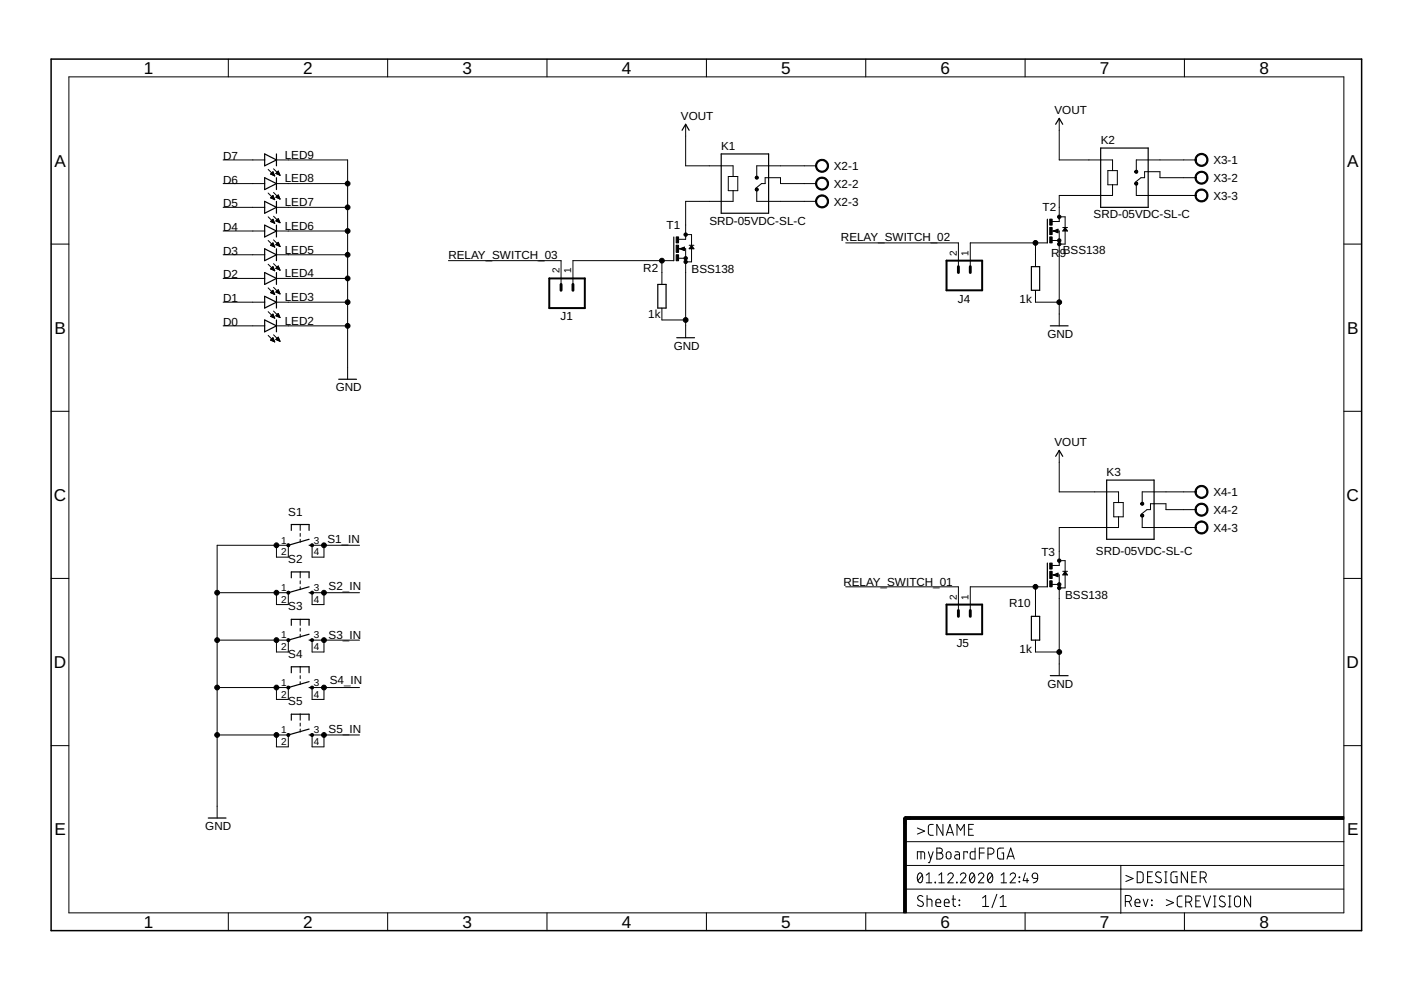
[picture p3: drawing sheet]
<svg xmlns="http://www.w3.org/2000/svg" width="297mm" height="210mm" viewBox="0 0 297 210" stroke-linecap="round" stroke-linejoin="round" font-family="sans-serif">
<g fill="none" stroke="#000" stroke-width=".25">
<path d="M56.1 32.6l2.5 1.3-2.5 1.3zM56.1 37.7l2.5 1.2-2.5 1.3zM58.6 32.6v2.6M58.6 37.7v2.5M144.6 27.6l.8-1.2 .7 1.2M152.9 32.6h10.1v12.6h-10.1zM223.8 26.4l.8-1.3 .7 1.3M233.4 31.4h10v12.6h-10zM56.1 42.7l2.5 1.3-2.5 1.2zM56.1 47.7l2.5 1.3-2.5 1.2zM56.1 52.7l2.5 1.3-2.5 1.3zM56.1 57.8l2.5 1.2-2.5 1.3z"/>
<path d="M58.6 42.7v2.5M58.6 47.7v2.5M58.6 52.7v2.6M58.6 57.8v2.5M142.9 50.2v5.1M144.4 52.7l.6 .3v-.5l-.5 .2M146.6 52.3l.3 .3h-.5zM218.7 56.5h1.7v5.1h-1.7zM222.1 46.5v5M223.6 49l.6 .2v-.5l-.5 .3M225.8 48.5l.3 .4h-.5zM56.1 67.8l2.5 1.3-2.5 1.3z"/>
<path d="M56.1 62.8l2.5 1.3-2.5 1.2zM58.6 62.8v2.5M58.6 67.8v2.6M139.5 60.3h1.7v5h-1.7zM143.5 71.6h3.8M222.7 69.1h3.8M71.8 80.4h3.8M223.8 96.8l.8-1.3 .7 1.3M61.8 112.5v-1.3h3.7v1.3M65.5 115.6h.7M65.5 114.3l-4.4 1.3M222.1 119.4v5"/>
<path d="M234.6 101.8h10.1v12.5h-10.1zM61.8 122.5v-1.2h3.7v1.2M61.8 132.6v-1.3h3.7v1.3M65.5 125.7h.7M65.5 124.4l-4.4 1.3M65.5 135.7h.7M65.5 134.5l-4.4 1.2M218.7 130.7h1.7v5h-1.7zM223.6 121.9l.6 .3v-.6l-.5 .3M225.8 121.4l.3 .4h-.5zM61.8 142.6v-1.2h3.7v1.2M61.8 152.7v-1.3h3.7v1.3"/>
<path d="M65.5 145.8h.7M65.5 144.5l-4.4 1.3M65.5 155.8h.7M65.5 154.6l-4.4 1.2M222.7 143.3h3.8M44.2 173.4h3.7"/>
</g>
<g fill="none" stroke="#000" stroke-width=".21">
<path d="M14.6 16.3h270.3v177.2h-270.3zM48.4 12.5v3.8M82.2 12.5v3.8M116 12.5v3.8M149.8 12.5v3.8M183.6 12.5v3.8M217.3 12.5v3.8M251.1 12.5v3.8M47.3 38.9h8.8M47.3 33.9h8.8M56.9 35.9l1.4 1.4M57.4 36.9l.5-.5 .4 .9z"/>
<path d="M57.4 36.9h.7M57.5 36.8h.5M57.6 37h.5M57.6 36.7h.4M57.7 36.5h.2M57.8 37.1h.4M58 35.8l1.4 1.4M58.1 37.3h.1M58.5 36.8l.5-.5 .4 .9zM58.5 36.8h.7M58.6 38.9h15.1M58.6 33.9h15.1v46.5"/>
<path d="M58.6 36.7h.5M58.7 36.9h.5M58.8 36.5h.3M58.9 36.4h.2M59 37h.3M59 36.3h.1M59.3 37.1h.1M145.4 26.4v8.8h10v2.2M154.4 37.4h2v3h-2zM173 35.2h-12.6v2.5M173 38.9h-7.5v-1.2h-3.3v1.2h-.7l-1.3 1M224.6 25.1v8.8h11.3v2.3"/>
<path d="M234.9 36.2h2v3h-2zM235.9 39.2v2.2h-11.3v5.6h-1.5M240.9 38.9v2.5h12.6M253.5 37.7h-7.6v-1.3h-3.2v1.3h-.8l-1.2 1M253.5 33.9h-12.6v2.5M10.8 51.8h3.8M47.3 49h8.8M47.3 59h8.8M47.3 54h8.8M47.3 44h8.8M56.9 56l1.4 1.4M56.9 51l1.4 1.4"/>
<path d="M56.9 46l1.4 1.3M56.9 40.9l1.4 1.4M57.4 47l.5-.5 .4 .8zM57.4 42l.5-.6 .4 .9zM57.4 52h.7M57.4 57h.7M57.4 41.9h.7M57.4 47h.7M57.4 46.9h.6M57.5 51.9h.5M57.5 56.9h.5M57.5 42h.6"/>
<path d="M57.5 41.8h.5M57.6 46.8h.4M57.6 57.1h.5M57.6 51.8h.4M57.6 56.8h.4M57.7 52.1h.4M57.7 41.7h.3M57.7 46.7h.2M57.7 51.6h.2M57.7 47.1h.4M57.7 56.7h.2M57.8 41.5h.1"/>
<path d="M57.8 42.1h.4M57.8 46.5h.1M57.8 51.5h.1M57.8 56.5h.1M57.9 56.5l-.5 .5 .9 .4M57.9 56.5l.4 .9M57.9 51.5l-.5 .5 .9 .4M57.9 51.5l.4 .9M57.9 57.3h.3M57.9 52.3h.3M58 55.9l1.4 1.4M58 50.9l1.4 1.4"/>
<path d="M58 45.8l1.4 1.4M58 47.2h.2M58 40.8l1.4 1.4M58.1 42.2h.1M58.2 57.4h.1M58.5 56.9l.5-.5 .4 .9zM58.5 51.9l.5-.5 .4 .9zM58.5 46.8l.5-.4 .4 .8zM58.5 41.8l.5-.5 .4 .9zM58.5 56.9h.7M58.5 51.9h.7M58.5 41.8h.7"/>
<path d="M58.6 46.8h.6M58.6 51.8h.6M58.6 46.9h.6M58.6 49h15.1M58.6 59h15.1M58.6 54h15.1M58.6 56.8h.6M58.6 44h15.1M58.7 41.9h.5M58.7 41.7h.4M58.7 46.7h.4M58.7 51.6h.4"/>
<path d="M58.7 56.7h.4M58.8 57h.5M58.8 41.5h.3M58.8 46.5h.3M58.8 51.5h.3M58.8 52h.5M58.9 56.5h.2M58.9 47h.4M58.9 41.4h.1M58.9 46.4h.1M58.9 42h.4M58.9 51.4h.1"/>
<path d="M59 56.4h.1M59 57.1h.3M59.1 52.1h.2M59.2 47.1h.1M59.2 42.1h.2M59.3 57.3h.1M59.4 52.3h.1M95.1 55.3h23.9v5M140.3 55.3v5M142.9 55.3h-21.4v5M143.8 52.7h1.6v18.9M143.8 54.8h1.6"/>
<path d="M144.1 52.7l1-.3v.7zM145.4 49.7h1.2v5.8h-1.2M146.1 52h1M146.6 52l.5 .7h-1zM155.4 40.4v2.3h-10v8h-1.6M160.4 40.2v2.5h12.6M179.3 51.5h23.9v5M219.5 51.5v5M222.1 51.5h-16.4v5M223.1 49h1.5v20.1M223.1 51h1.5M223.3 49l1-.4v.8z"/>
<path d="M224.6 46h1.2v5.8h-1.2M225.3 48.2h1M225.8 48.2l.5 .8h-1zM284.9 51.8h3.8M47.3 69.1h8.8M47.3 64.1h8.8M56.9 71.1l1.4 1.4M56.9 66.1l1.4 1.4M56.9 61l1.4 1.4M57.4 72.1l.5-.5 .4 .9zM57.4 67.1l.5-.5 .4 .9zM57.4 62.1l.5-.5 .4 .8z"/>
<path d="M57.4 62h.7M57.4 72.1h.7M57.4 67h.7M57.4 72h.6M57.5 67.1h.6M57.5 61.9h.5M57.6 66.9h.4M57.6 62.1h.5M57.6 71.9h.4M57.6 61.8h.4M57.7 66.8h.3M57.7 72.3h.4"/>
<path d="M57.7 71.8h.2M57.8 67.3h.3M57.8 61.7h.1M57.8 66.7h.1M57.8 71.7h.1M57.8 62.3h.4M58 72.4h.2M58 71l1.4 1.4M58 66l1.4 1.3M58 60.9l1.4 1.4M58 67.4h.2M58.1 62.4h.1"/>
<path d="M58.5 72l.5-.5 .4 .9zM58.5 67l.5-.5 .4 .8zM58.5 61.9l.5-.5 .4 .9zM58.5 61.9h.7M58.5 66.9h.7M58.6 72h.6M58.6 71.9h.6M58.6 69.1h15.1M58.6 64.1h15.1M58.6 67h.6M58.7 61.8h.4M58.7 66.8h.4"/>
<path d="M58.7 71.8h.4M58.7 62h.5M58.8 61.7h.3M58.8 66.7h.3M58.8 71.7h.3M58.8 72.1h.5M58.9 61.6h.1M58.9 67.1h.4M58.9 66.5h.1M58.9 71.5h.1M59 62.1h.3M59.1 72.3h.2"/>
<path d="M59.2 67.3h.1M59.2 62.3h.2M140.3 65.3v2.5h5.1M219.5 61.6v2.5h5.1M10.8 87.2h3.8M224.6 95.5v8.8h12.6v2.3M284.9 87.2h3.8M58.6 115.6v2.5h2.5v-2.5h-15.1v57.8M63.6 111.2v1.3M63.6 113.1v.6M63.6 114.3v.7M68.7 115.6v2.5h-2.5v-2.5h10"/>
<path d="M224.6 118.9h1.2v5.8h-1.2M236.1 106.6h2v3h-2zM237.2 109.6v2.2h-12.6v8.1h-1.5M242.2 109.3v2.5h11.3M253.5 104.3h-11.3v2.5M253.5 108.1h-6.3v-1.3h-3.3v1.3h-.7l-1.3 1M10.8 122.6h3.8M46 125.7h15.1v2.5h-2.5v-2.5M46 135.7h15.1v2.5h-2.5v-2.5M63.6 121.3v1.2M63.6 123.1v.7M63.6 124.4v.6"/>
<path d="M63.6 131.3v1.3M63.6 133.2v.6M63.6 134.5v.6M68.7 125.7v2.5h-2.5v-2.5h10M68.7 135.7v2.5h-2.5v-2.5h10M179.3 124.4h23.9v5M219.5 135.7v2.5h5.1M219.5 124.4v6.3M222.1 124.4h-16.4v5M223.1 121.9h1.5v21.4M223.1 123.9h1.5M223.3 121.9l1-.4v.8z"/>
<path d="M225.3 121.1h1M225.8 121.1l.5 .8h-1zM284.9 122.6h3.8M10.8 158.1h3.8M46 145.8h15.1v2.5h-2.5v-2.5M46 155.8h15.1v2.5h-2.5v-2.5M63.6 141.4v1.2M63.6 143.3v.6M63.6 144.5v.6M63.6 151.4v1.3M63.6 153.3v.6M63.6 154.6v.6"/>
<path d="M68.7 145.8v2.5h-2.5v-2.5h10M68.7 155.8v2.5h-2.5v-2.5h10M284.9 158.1h3.8M191.9 178.5h93M194.5 175.6l1.5 .6-1.5 .6M197.9 174.8h-.8l-.3 .5 .1 1.6 .3 .2h.7M198.6 179.8h.7a.52 .52 0 0 1 .5 .5 .52 .52 0 0 1-.5 .5 .65 .65 0 0 1 .6 .7 .65 .65 0 0 1-.6 .6h-.7zM199.9 174.8v2.3l-1.3-2.3v2.3M200.6 177.1l.8-2.3 .8 2.3M200.8 176.5h1.2M202.9 177.1v-2.3l.8 1.3 .7-1.3v2.3M205.4 175.8h.7"/>
<path d="M206.4 174.8h-1v2.3h1M206.7 179.8v2.3h-.7l-.3-.4v-.9l.3-.2h.7M208.7 179.8h-1.1v2.3M212.8 179.8l-1 .1-.3 .2v1.5l.2 .4 1.1 .1v-1.3h-.4M48.4 193.5v3.8M82.2 193.5v3.8M116 193.5v3.8M149.8 193.5v3.8M183.6 193.5v3.8M191.9 188.5h93M191.9 183.5h93M194.5 182.1v-1.5l1.4 .1 .1 1.4"/>
<path d="M194.8 185.2l.1-.1a.86 .86 0 0 1 .7 1.3v.2a.5 .5 0 0 1-.5 .6 .5 .5 0 0 1-.5-.6l-.1-.7zM195.3 180.6v1.5M195.5 185.5l-.9 1.2M195.7 190.1a.58 .58 0 0 0-.9-.1 .58 .58 0 0 0 0 .8l.7 .4a.58 .58 0 0 1 .1 .9 .58 .58 0 0 1-.9-.1l-.2-.1M196.4 187.2h1.1M196.4 185.5l.6-.4v2.1M196.6 190.6l.9 .2 .1 1.4M196.6 189.9v2.3M196.8 180.6l.5 1.5M197.8 180.6l-.7 2.3h-.3M198.2 187l.2 .2zM198.4 191.4h1.1a.54 .54 0 0 0-.4-.7 .54 .54 0 0 0-.7 .5l.1 .9 1 .1"/>
<path d="M198.6 180.8h.7M199.1 187.2h1.1M199.1 185.5l.5-.4v2.1M200.2 191.4h1a.53 .53 0 0 0-.3-.7 .53 .53 0 0 0-.7 .5l.1 .9 .9 .1M200.7 180.8l.5-.2a.86 .86 0 0 1 0 1.5h-.3l-.3-.3zM201 185.5a.58 .58 0 0 1 .8-.4 .58 .58 0 0 1 .2 .9l-1 1.2h1.1M201.8 190.6h.8M202.1 189.9v2l.5 .3M202.5 180.6h.7l.2 .4v1.1h-.6a.46 .46 0 0 1-.4-.4 .46 .46 0 0 1 .4-.5h.6M202.8 187l.1 .2zM203.3 190.8l.2 .2zM203.3 191.9l.2 .1z"/>
<path d="M203.6 185.5a.58 .58 0 0 1 .8-.4 .58 .58 0 0 1 .2 .9l-1 1.2h1.2M205.1 180.8v-.2h-.8v1.5M205.8 185.2l.1-.1a.88 .88 0 0 1 .8 1.3l-.1 .2a.5 .5 0 0 1-.5 .6 .5 .5 0 0 1-.5-.6l-.1-.7zM206.6 185.5l-1 1.2M207.4 185.5a.57 .57 0 0 1 .8-.4 .57 .57 0 0 1 .2 .9l-1 1.2h1.2M207.6 180.8h1.1M208.3 192.2h1.3M208.3 190.4l.7-.5v2.3M209.5 181.1h.6a.65 .65 0 0 0 .6-.6 .65 .65 0 0 0-.6-.7h-.6v2.3M209.6 185.2l.1-.1a.88 .88 0 0 1 .8 1.3l-.1 .2a.51 .51 0 0 1-.5 .6 .51 .51 0 0 1-.5-.6v-.7zM210.4 185.5l-1 1.2M211.3 189.6l-1 2.8"/>
<path d="M212 192.2h1.3M212 190.4l.7-.5v2.3M212.3 187.2h1.1M212.3 185.5l.5-.4v2.1M213.5 182.1l.8-2.3 .8 2.3M213.7 181.5h1.2M214.2 185.5a.57 .57 0 0 1 .8-.4 .57 .57 0 0 1 .1 .9l-.9 1.2h1.1M216.1 185.9l.1 .2zM216.1 186.9l.1 .1zM217.3 193.5v3.8M217.4 185.1l-.5 1.6h1.2M217.8 186.2v1"/>
<path d="M219 185.3l.3-.2 .6 .2 .1 .9-1-.1-.2-.3zM220 186.2l-.3 .7-.6 .3M237.6 183.5v10.2M238.6 191.2h.6a.65 .65 0 0 0 .7-.7 .65 .65 0 0 0-.7-.6h-.6v2.3M238.7 185.6l1.5 .7-1.5 .6M239.4 191.2l.5 1M240.6 191.4h1.1a.54 .54 0 0 0-.4-.7 .54 .54 0 0 0-.7 .5l.2 .9 .9 .1M241.1 184.8l.8 .1 .5 .4v1.4l-.5 .4-.8 .1zM242.4 190.6l.5 1.6 .5-1.6M243.3 185.9h.8M244.1 191.9l.2 .1zM244.1 190.8l.2 .2z"/>
<path d="M244.3 184.8h-1v2.4h1M246.1 185a.58 .58 0 0 0-.8-.1 .58 .58 0 0 0 0 .9l.7 .4a.57 .57 0 0 1 .1 .9 .57 .57 0 0 1-.9-.1l-.2-.2M246.9 184.8h.5M246.9 187.2h.5M247.2 184.8v2.4M247.3 190.8l1.5 .6-1.5 .6M249.6 184.8l-1 .1-.3 .3v1.4l.2 .5 1.1 .1v-1.3h-.4M250.6 190h-.7l-.3 .5 .1 1.6 .3 .2h.6M251.1 193.5v3.8M251.4 191.3h.7a.65 .65 0 0 0 .6-.7 .65 .65 0 0 0-.6-.6h-.7v2.3M251.8 184.8v2.4l-1.3-2.4v2.4M252.2 191.3l.5 1"/>
<path d="M252.7 185.9h.7M253.5 191h.8M253.7 184.8h-1v2.4h1M254.5 186.1h.6a.65 .65 0 0 0 .7-.6 .65 .65 0 0 0-.7-.7h-.6v2.4M254.6 190h-1.1v2.3h1.1M255.1 190l.8 2.3 .8-2.3M255.2 186.1l.6 1.1M257.3 192.3h.5M257.3 190h.5M257.6 190v2.3M259.7 190.2a.58 .58 0 0 0-.9-.1 .58 .58 0 0 0 0 .8l.7 .4a.57 .57 0 0 1 .1 .9 .57 .57 0 0 1-.9-.1l-.2-.1M260.5 192.3h.5"/>
<path d="M260.5 190h.5M260.7 190v2.3M262 190.1l.4-.1 .5 .2 .1 1.4a.65 .65 0 0 1-.6 .7 .65 .65 0 0 1-.7-.7v-1zM265.2 190v2.3l-1.3-2.3v2.3"/>
</g>
<g fill="#000" stroke="#000" stroke-width=".21">
<path d="M160.3 37.4a.33 .33 0 0 1 .5 .2 .33 .33 0 0 1-.3 .4 .33 .33 0 0 1-.4-.3l.3-.2 .2 .3h-.2l-.3-.1z" fill-rule="evenodd"/>
<path d="M173.3 34.2a1.39 1.39 0 0 1 2.2 .2 1.39 1.39 0 0 1-.8 2.1 1.39 1.39 0 0 1-1.8-1.3h.2a1.14 1.14 0 0 1 1.6-1.1 1.14 1.14 0 0 1 .3 1.9 1.14 1.14 0 0 1-1.8-.6l-.1-.2h-.2z" fill-rule="evenodd"/>
<path d="M173.3 38a1.39 1.39 0 0 1 2.2 .2 1.39 1.39 0 0 1-.8 2 1.39 1.39 0 0 1-1.8-1.3h.2a1.14 1.14 0 0 1 1.6-1 1.14 1.14 0 0 1 .3 1.8 1.14 1.14 0 0 1-1.8-.5l-.1-.3h-.2z" fill-rule="evenodd"/>
<path d="M240.6 36.3a.33 .33 0 0 1 .6-.1 .33 .33 0 0 1-.2 .5 .33 .33 0 0 1-.4-.3l.3-.2 .2 .3-.3 .1-.2-.2z" fill-rule="evenodd"/>
<path d="M240.6 38.8a.33 .33 0 0 1 .6-.1 .33 .33 0 0 1-.2 .5 .33 .33 0 0 1-.4-.3h.1a.17 .17 0 0 1 .3-.1 .17 .17 0 0 1 0 .2 .17 .17 0 0 1-.2 0l-.2-.1z" fill-rule="evenodd"/>
<path d="M253.7 33a1.38 1.38 0 0 1 2.2 .2 1.38 1.38 0 0 1-.8 2 1.38 1.38 0 0 1-1.7-1.3h.2a1.13 1.13 0 0 1 1.7-.9 1.13 1.13 0 0 1 .1 1.9 1.13 1.13 0 0 1-1.8-.7v-.3h-.2z" fill-rule="evenodd"/>
<path d="M253.7 36.7a1.38 1.38 0 0 1 2.2 .3 1.38 1.38 0 0 1-.8 2 1.38 1.38 0 0 1-1.7-1.3h.2a1.13 1.13 0 0 1 1.7-1 1.13 1.13 0 0 1 .1 1.9 1.13 1.13 0 0 1-1.8-.6v-.3h-.2z" fill-rule="evenodd"/>
<path d="M160.3 39.9a.33 .33 0 0 1 .5 .2 .33 .33 0 0 1-.3 .4 .33 .33 0 0 1-.4-.3l.3-.2a.18 .18 0 0 1 .2 .1 .18 .18 0 0 1-.1 .2 .18 .18 0 0 1-.2 0l-.2-.1z" fill-rule="evenodd"/>
<path d="M173.3 41.8a1.38 1.38 0 0 1 2.2 .2 1.38 1.38 0 0 1-.8 2 1.38 1.38 0 0 1-1.8-1.3h.2a1.14 1.14 0 0 1 1.6-1.1 1.14 1.14 0 0 1 .3 1.9 1.14 1.14 0 0 1-1.8-.5l-.1-.3h-.2z" fill-rule="evenodd"/>
<path d="M253.7 40.5a1.38 1.38 0 0 1 2.2 .2 1.38 1.38 0 0 1-.8 2.1 1.38 1.38 0 0 1-1.7-1.4h.2a1.13 1.13 0 0 1 1.7-.9 1.13 1.13 0 0 1 .1 1.9 1.13 1.13 0 0 1-1.8-.7v-.3h-.2z" fill-rule="evenodd"/>
<path d="M241.9 106.6a.33 .33 0 0 1 .5 0 .33 .33 0 0 1-.1 .5 .33 .33 0 0 1-.4-.3h.1a.17 .17 0 0 1 .2-.2 .17 .17 0 0 1 .1 .3 .17 .17 0 0 1-.3 0l-.1-.1z" fill-rule="evenodd"/>
<path d="M241.9 109.2a.33 .33 0 0 1 .5-.1 .33 .33 0 0 1-.1 .5 .33 .33 0 0 1-.4-.3h.1a.17 .17 0 0 1 .2-.1 .17 .17 0 0 1 .1 .2 .17 .17 0 0 1-.3 0l-.1-.1z" fill-rule="evenodd"/>
<path d="M253.7 103.4a1.38 1.38 0 0 1 2.2 .2 1.38 1.38 0 0 1-.8 2 1.38 1.38 0 0 1-1.7-1.3h.2a1.13 1.13 0 0 1 1.7-.9 1.13 1.13 0 0 1 .1 1.9 1.13 1.13 0 0 1-1.8-.7v-.3h-.2z" fill-rule="evenodd"/>
<path d="M253.7 107.1a1.38 1.38 0 0 1 2.2 .3 1.38 1.38 0 0 1-.8 2 1.38 1.38 0 0 1-1.7-1.3h.2a1.13 1.13 0 0 1 1.7-1 1.13 1.13 0 0 1 .1 1.9 1.13 1.13 0 0 1-1.8-.6v-.3h-.2z" fill-rule="evenodd"/>
<path d="M253.7 110.9a1.38 1.38 0 0 1 2.2 .2 1.38 1.38 0 0 1-.8 2.1 1.38 1.38 0 0 1-1.7-1.4h.2a1.13 1.13 0 0 1 1.7-.9 1.13 1.13 0 0 1 .1 1.9 1.13 1.13 0 0 1-1.8-.7v-.3h-.2z" fill-rule="evenodd"/>
<circle cx="73.7" cy="38.9" r=".51"/>
<circle cx="73.7" cy="54" r=".51"/>
<circle cx="73.7" cy="44" r=".51"/>
<circle cx="73.7" cy="59" r=".51"/>
<circle cx="73.7" cy="49" r=".51"/>
<circle cx="140.3" cy="55.3" r=".51"/>
<circle cx="145.4" cy="55.5" r=".36"/>
<circle cx="145.4" cy="54.8" r=".36"/>
<circle cx="145.4" cy="49.7" r=".36"/>
<circle cx="219.5" cy="51.5" r=".51"/>
<circle cx="224.6" cy="51" r=".36"/>
<circle cx="224.6" cy="51.8" r=".36"/>
<circle cx="224.6" cy="46" r=".36"/>
<circle cx="73.7" cy="64.1" r=".51"/>
<circle cx="73.7" cy="69.1" r=".51"/>
<circle cx="145.4" cy="67.8" r=".51"/>
<circle cx="224.6" cy="64.1" r=".51"/>
<circle cx="58.6" cy="115.6" r=".51"/>
<circle cx="61.1" cy="115.6" r=".33"/>
<circle cx="66.2" cy="115.6" r=".33"/>
<circle cx="68.7" cy="115.6" r=".51"/>
<circle cx="224.6" cy="118.9" r=".36"/>
<circle cx="46" cy="125.7" r=".51"/>
<circle cx="46" cy="135.7" r=".51"/>
<circle cx="58.6" cy="135.7" r=".51"/>
<circle cx="58.6" cy="125.7" r=".51"/>
<circle cx="61.1" cy="135.7" r=".32"/>
<circle cx="61.1" cy="125.7" r=".33"/>
<circle cx="66.2" cy="135.7" r=".33"/>
<circle cx="66.2" cy="125.7" r=".33"/>
<circle cx="68.7" cy="125.7" r=".51"/>
<circle cx="68.7" cy="135.7" r=".51"/>
<circle cx="219.5" cy="124.4" r=".51"/>
<circle cx="224.6" cy="138.2" r=".51"/>
<circle cx="224.6" cy="124.7" r=".36"/>
<circle cx="224.6" cy="123.9" r=".36"/>
<circle cx="46" cy="145.8" r=".51"/>
<circle cx="46" cy="155.8" r=".51"/>
<circle cx="58.6" cy="145.8" r=".51"/>
<circle cx="58.6" cy="155.8" r=".51"/>
<circle cx="61.1" cy="155.8" r=".32"/>
<circle cx="61.1" cy="145.8" r=".32"/>
<circle cx="66.2" cy="155.8" r=".33"/>
<circle cx="66.2" cy="145.8" r=".33"/>
<circle cx="68.7" cy="145.8" r=".51"/>
<circle cx="68.7" cy="155.8" r=".51"/>
</g>
<path d="M143.4 50.2h.5v1.3h-.5zM143.4 54h.5v1.3h-.5zM143.4 52h.5v1.5h-.5zM222.6 46.5h.5v1.2h-.5zM222.6 50.2h.5v1.3h-.5zM222.6 48.2h.5v1.5h-.5zM222.6 119.4h.5v1.2h-.5zM222.6 123.1h.5v1.3h-.5zM222.6 121.1h.5v1.6h-.5zM191.6 173.4h.6v20.1h-.6zM191.9 173.1h93v.6h-93z" fill="#000" stroke="#000" stroke-width=".21"/>
<path d="M203.2 56.5v1.3M205.7 56.5v1.3M119 60.3v1.3M121.5 60.3v1.3M203.2 129.4v1.3M205.7 129.4v1.3M193.1 173.4h-1.2v1.3" fill="none" stroke="#000" stroke-width=".61"/>
<path d="M10.8 12.5h277.9v184.8h-277.9z" fill="none" stroke="#000" stroke-width=".32"/>
<path d="M116.5 59h7.5v6.3h-7.5zM200.7 55.3h7.5v6.3h-7.5zM200.7 128.2h7.5v6.3h-7.5z" fill="none" stroke="#000" stroke-width=".42"/>
<g font-size="3.6">
<text x="30.5" y="15.7">1</text>
<text x="64.3" y="15.7">2</text>
<text x="98.1" y="15.7">3</text>
<text x="131.9" y="15.7">4</text>
<text x="165.6" y="15.7">5</text>
<text x="199.4" y="15.7">6</text>
<text x="233.2" y="15.7">7</text>
<text x="267" y="15.7">8</text>
<text x="11.5" y="35.3">A</text>
<text x="285.6" y="35.3">A</text>
<text x="11.5" y="70.8">B</text>
<text x="285.6" y="70.8">B</text>
<text x="11.4" y="106.2">C</text>
<text x="285.5" y="106.2">C</text>
<text x="11.4" y="141.7">D</text>
<text x="285.5" y="141.7">D</text>
<text x="11.5" y="177.1">E</text>
<text x="285.6" y="177.1">E</text>
<text x="30.5" y="196.7">1</text>
<text x="64.3" y="196.7">2</text>
<text x="98.1" y="196.7">3</text>
<text x="131.9" y="196.7">4</text>
<text x="165.6" y="196.7">5</text>
<text x="199.4" y="196.7">6</text>
<text x="233.2" y="196.7">7</text>
<text x="267" y="196.7">8</text>
</g>
<g font-size="2.5">
<text x="144.4" y="25.4">VOUT</text>
<text x="223.6" y="24.1">VOUT</text>
<text x="47.3" y="33.9">D7</text>
<text x="60.4" y="33.7">LED9</text>
<text x="152.9" y="31.9">K1</text>
<text x="233.4" y="30.6">K2</text>
<text x="257.3" y="34.8">X3-1</text>
<text x="47.3" y="38.9">D6</text>
<text x="60.4" y="38.7">LED8</text>
<text x="176.8" y="36">X2-1</text>
<text x="176.8" y="39.8">X2-2</text>
<text x="257.3" y="38.6">X3-2</text>
<text x="47.3" y="44">D5</text>
<text x="60.4" y="43.7">LED7</text>
<text x="150.4" y="47.7">SRD-05VDC-SL-C</text>
<text x="176.8" y="43.6">X2-3</text>
<text x="221.1" y="44.7">T2</text>
<text x="231.9" y="46.2">SRD-05VDC-SL-C</text>
<text x="257.3" y="42.3">X3-3</text>
<text x="47.3" y="49">D4</text>
<text x="60.4" y="53.8">LED5</text>
<text x="60.4" y="48.7">LED6</text>
<text x="141.3" y="48.5">T1</text>
<text x="178.3" y="51">RELAY_SWITCH_02</text>
<text x="225.3" y="53.8">BSS138</text>
<text x="47.3" y="54">D3</text>
<text x="47.3" y="59">D2</text>
<text x="60.4" y="58.8">LED4</text>
<text x="95.1" y="55">RELAY_SWITCH_03</text>
<text x="136.4" y="57.8">R2</text>
<text x="146.6" y="57.8">BSS138</text>
<text x="222.9" y="54.5">R</text>
<text x="224.7" y="54.5">9</text>
<text x="47.3" y="64.1">D1</text>
<text x="60.4" y="63.8">LED3</text>
<text x="203.1" y="64.3">J4</text>
<text x="216.2" y="64.3">1k</text>
<text x="47.3" y="69.1">D0</text>
<text x="60.4" y="68.8">LED2</text>
<text x="118.9" y="67.8">J1</text>
<text x="137.5" y="67.3">1k</text>
<text x="222.1" y="71.6">GND</text>
<text x="142.9" y="74.1">GND</text>
<text x="71.2" y="82.9">GND</text>
<text x="223.6" y="94.5">VOUT</text>
<text x="234.6" y="101">K3</text>
<text x="257.3" y="105.2">X4-1</text>
<text x="61.1" y="109.3">S1</text>
<text x="257.3" y="108.9">X4-2</text>
<text x="257.3" y="112.7">X4-3</text>
<text x="61.1" y="119.4">S2</text>
<text x="69.4" y="115.1">S1_IN</text>
<text x="220.8" y="117.9">T3</text>
<text x="232.4" y="117.6">SRD-05VDC-SL-C</text>
<text x="69.7" y="125.2">S2_IN</text>
<text x="178.8" y="124.2">RELAY_SWITCH_01</text>
<text x="61.1" y="129.4">S3</text>
<text x="214" y="128.7">R10</text>
<text x="225.8" y="126.9">BSS138</text>
<text x="69.7" y="135.5">S3_IN</text>
<text x="202.8" y="137.2">J5</text>
<text x="61.1" y="139.5">S4</text>
<text x="216.2" y="138.5">1k</text>
<text x="61.1" y="149.5">S5</text>
<text x="69.9" y="145">S4_IN</text>
<text x="222.1" y="145.8">GND</text>
<text x="69.7" y="155.3">S5_IN</text>
<text x="43.5" y="175.9">GND</text>
</g>
<g font-size="2.1">
<text x="118.6" y="58" transform="rotate(-90 118.6 58)">2</text>
<text x="121.1" y="58" transform="rotate(-90 121.1 58)">1</text>
<text x="202.8" y="54.2" transform="rotate(-90 202.8 54.2)">2</text>
<text x="205.4" y="54.2" transform="rotate(-90 205.4 54.2)">1</text>
<text x="59.6" y="115.3">1</text>
<text x="59.6" y="117.8">2</text>
<text x="66.5" y="115.3">3</text>
<text x="66.5" y="117.8">4</text>
<text x="59.6" y="125.3">1</text>
<text x="66.5" y="125.3">3</text>
<text x="59.6" y="127.8">2</text>
<text x="66.5" y="127.8">4</text>
<text x="202.8" y="127.1" transform="rotate(-90 202.8 127.1)">2</text>
<text x="205.4" y="127.1" transform="rotate(-90 205.4 127.1)">1</text>
<text x="59.6" y="135.4">1</text>
<text x="59.6" y="137.9">2</text>
<text x="66.5" y="135.4">3</text>
<text x="66.5" y="137.9">4</text>
<text x="59.6" y="145.4">1</text>
<text x="59.6" y="147.9">2</text>
<text x="66.5" y="145.4">3</text>
<text x="66.5" y="147.9">4</text>
<text x="59.6" y="155.5">1</text>
<text x="66.5" y="155.5">3</text>
<text x="59.6" y="158">2</text>
<text x="66.5" y="158">4</text>
</g>
</svg>
